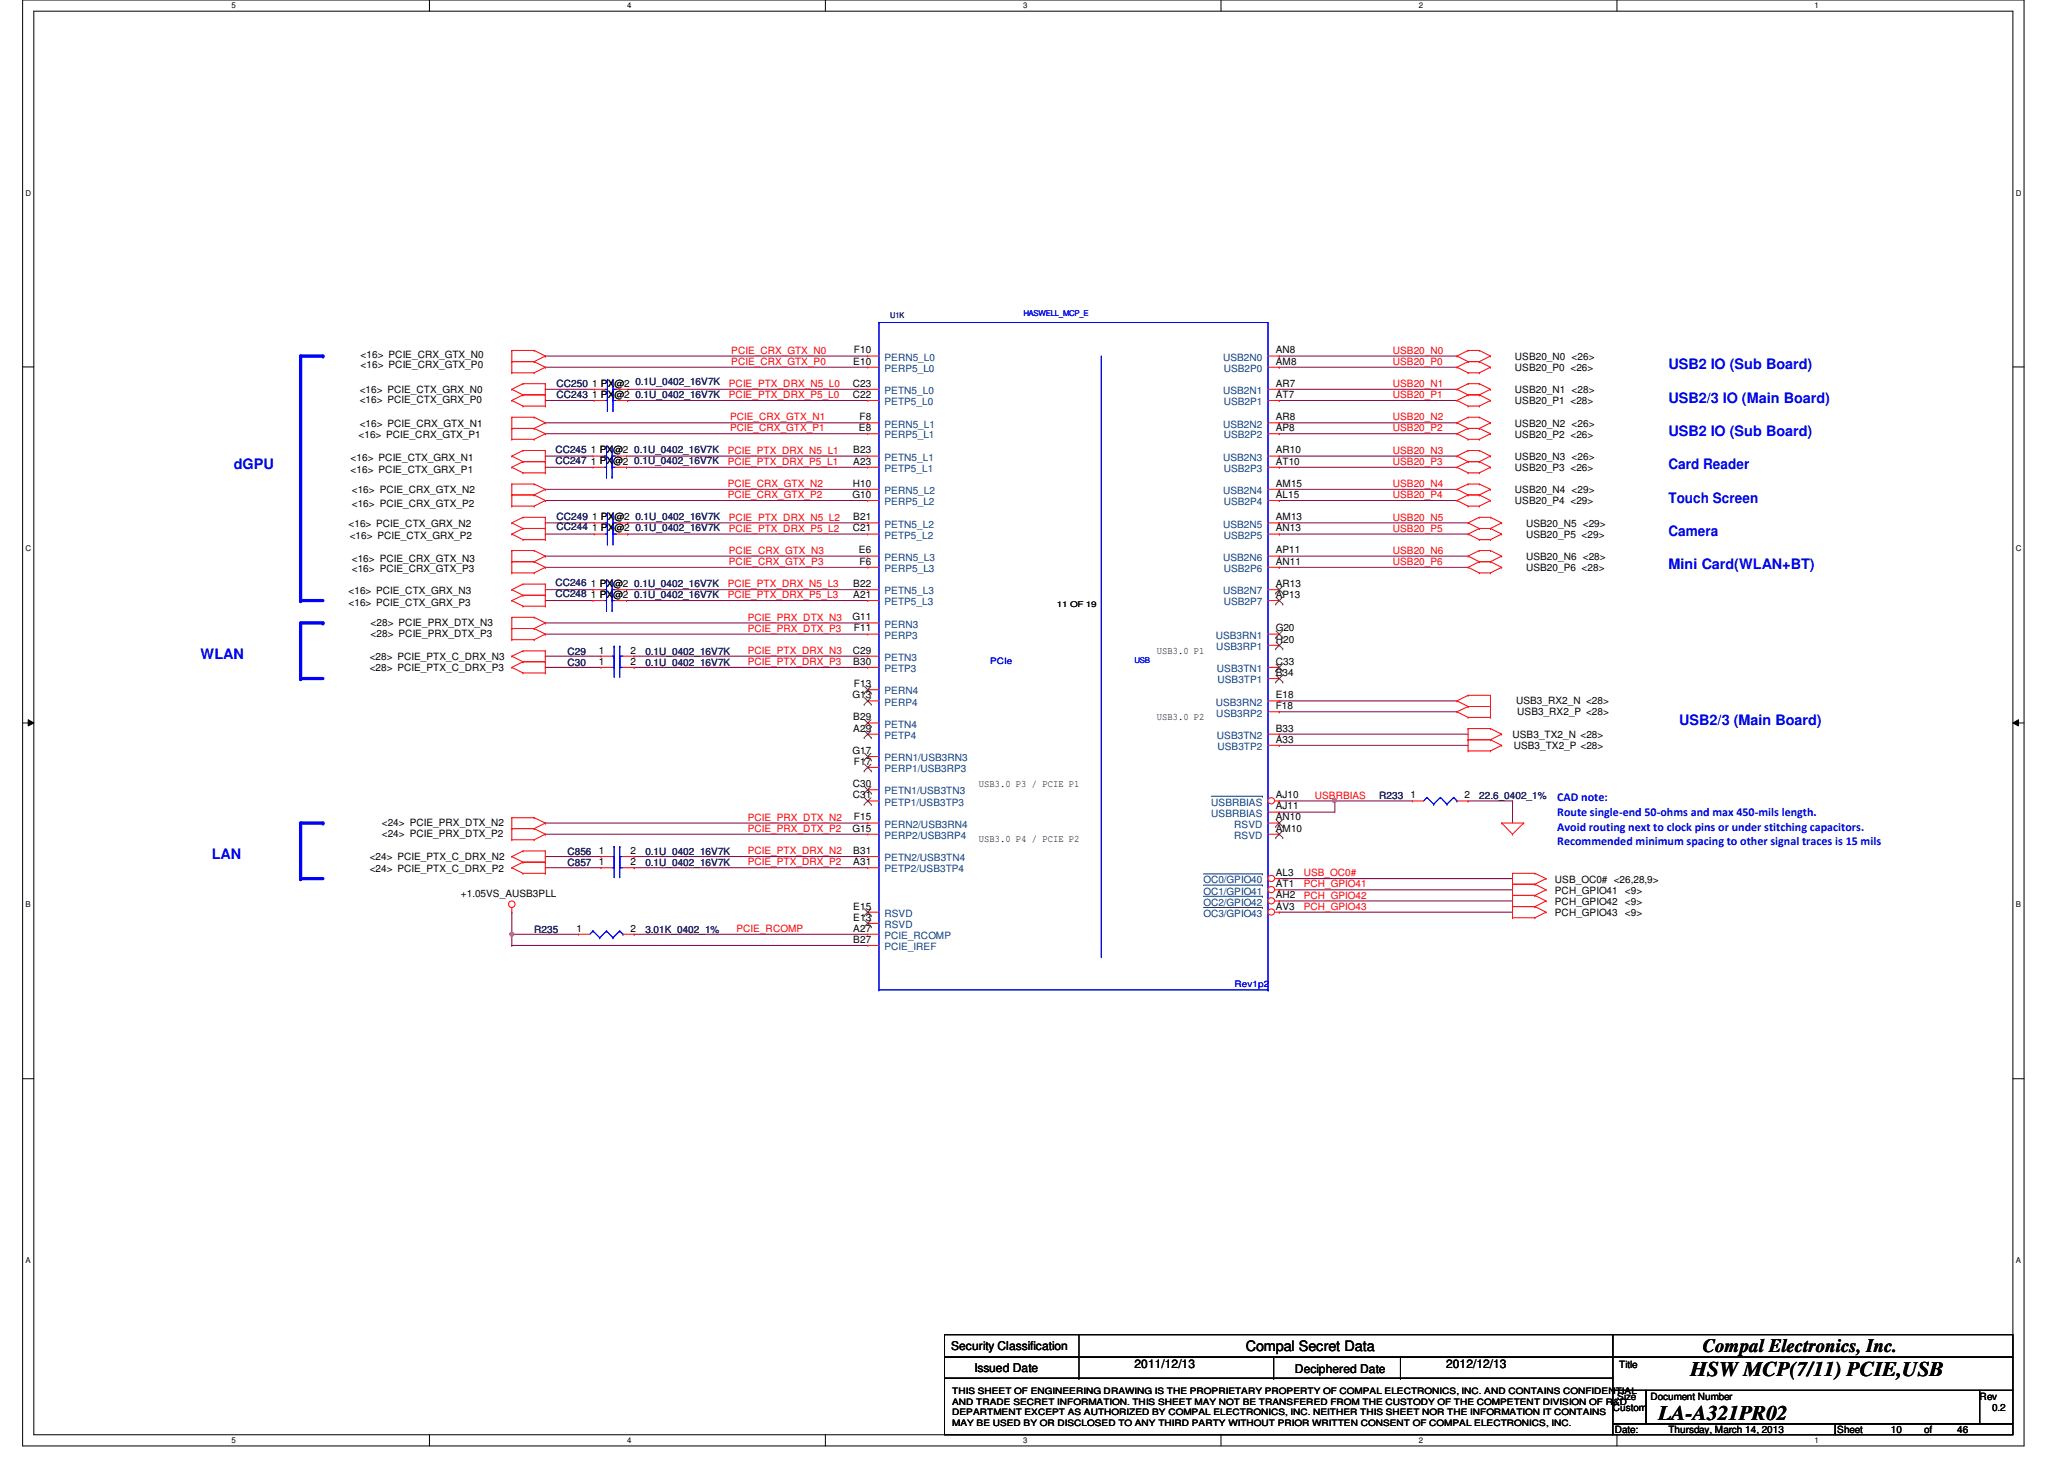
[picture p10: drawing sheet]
<svg xmlns="http://www.w3.org/2000/svg" width="297mm" height="210mm" viewBox="0 0 297 210" stroke-linecap="round" stroke-linejoin="round" font-family="sans-serif">
<path d="M3.3 0h288v208h-288zM4.9 1.6h284.8v204.8h-284.8z" fill="none" stroke="#000" stroke-width=".14"/>
<g fill="#fff">
<path d="M33.3 .2h.6v1.2h-.6z"/>
<path d="M33.3 206.6h.6v1.2h-.6z"/>
</g>
<path d="M61.8 0v1.6M61.8 206.4v1.6" fill="none" stroke="#000" stroke-width=".14"/>
<g fill="#fff">
<path d="M90.3 .2h.5v1.2h-.5z"/>
<path d="M90.3 206.6h.5v1.2h-.5z"/>
</g>
<path d="M118.8 0v1.6M118.8 206.4v1.6" fill="none" stroke="#000" stroke-width=".14"/>
<g fill="#fff">
<path d="M147.2 .2h.6v1.2h-.6z"/>
<path d="M147.2 206.6h.6v1.2h-.6z"/>
</g>
<path d="M175.7 0v1.6M175.7 206.4v1.6" fill="none" stroke="#000" stroke-width=".14"/>
<g fill="#fff">
<path d="M204.2 .2h.6v1.2h-.6z"/>
<path d="M204.2 206.6h.6v1.2h-.6z"/>
</g>
<path d="M232.7 0v1.6M232.7 206.4v1.6" fill="none" stroke="#000" stroke-width=".14"/>
<g fill="#fff">
<path d="M261.2 .2h.5v1.2h-.5z"/>
<path d="M261.2 206.6h.5v1.2h-.5z"/>
<path d="M3.7 27.2h.7v1.2h-.7z"/>
<path d="M290.1 27.2h.8v1.2h-.8z"/>
<path d="M3.7 78.4h.7v1.1h-.7z"/>
<path d="M290.1 78.4h.8v1.1h-.8z"/>
</g>
<path d="M3.3 52.8h1.6M289.7 52.8h1.6" fill="none" stroke="#000" stroke-width=".14"/>
<g fill="#fff">
<path d="M3.7 129.6h.7v1.2h-.7z"/>
<path d="M290.1 129.6h.7v1.2h-.7z"/>
</g>
<path d="M3.3 104h1.6M4.1 103.5l.8 .5-.8 .4zM289.7 104l.8-.5v.9zM289.7 104h1.6" fill="none" stroke="#000" stroke-width=".14"/>
<path d="M4.1 103.5l.8 .5-.8 .4zM289.7 104l.8-.5v.9z" fill="#000"/>
<g fill="#fff">
<path d="M3.7 180.8h.7v1.1h-.7z"/>
<path d="M290.1 180.8h.7v1.1h-.7z"/>
</g>
<path d="M3.3 155.2h1.6M289.7 155.2h1.6" fill="none" stroke="#000" stroke-width=".14"/>
<path d="M43.3 51.2h3.2" fill="none" stroke="#00f" stroke-width=".47"/>
<circle cx="46.5" cy="51.2" r=".23" fill="#00f"/>
<path d="M43.3 51.2v35.2" fill="none" stroke="#00f" stroke-width=".47"/>
<circle cx="43.3" cy="86.4" r=".23" fill="#00f"/>
<path d="M43.3 86.4h3.2" fill="none" stroke="#00f" stroke-width=".47"/>
<circle cx="43.3" cy="86.4" r=".23" fill="#00f"/>
<path d="M43.3 89.6h3.2" fill="none" stroke="#00f" stroke-width=".47"/>
<circle cx="46.5" cy="89.6" r=".23" fill="#00f"/>
<path d="M43.3 89.6v8" fill="none" stroke="#00f" stroke-width=".47"/>
<circle cx="43.3" cy="97.6" r=".23" fill="#00f"/>
<path d="M43.3 97.6h3.2" fill="none" stroke="#00f" stroke-width=".47"/>
<circle cx="43.3" cy="97.6" r=".23" fill="#00f"/>
<path d="M43.3 118.4h3.2" fill="none" stroke="#00f" stroke-width=".47"/>
<circle cx="46.5" cy="118.4" r=".23" fill="#00f"/>
<path d="M43.3 118.4v8" fill="none" stroke="#00f" stroke-width=".47"/>
<circle cx="43.3" cy="126.4" r=".23" fill="#00f"/>
<path d="M43.3 126.4h3.2" fill="none" stroke="#00f" stroke-width=".47"/>
<circle cx="43.3" cy="126.4" r=".23" fill="#00f"/>
<path d="M192.1 115.2h.1M192.1 115.2h11.2M184.1 129.6h.1M184.1 128h.1M184.1 131.2h.1M184.1 129.6h33.6M184.1 128h33.6M184.1 131.2h33.6" fill="none" stroke="#800040" stroke-width=".14"/>
<circle cx="192.1" cy="115.2" r=".3" fill="#f0f"/>
<circle cx="192.1" cy="115.2" r=".3" fill="none" stroke="#f0f" stroke-width=".14"/>
<path d="M184.1 116.8h.1M184.1 115.2h.1M184.1 115.2h8M192.1 115.2h.1M192.1 115.2v1.6h-8M73.7 131.2h.1M73.7 134.4h.1M73.7 131.2v4.8M91.3 134.4h.1M91.3 134.4h33.6" fill="none" stroke="#800040" stroke-width=".14"/>
<circle cx="73.7" cy="134.4" r=".3" fill="#f0f"/>
<circle cx="73.7" cy="134.4" r=".3" fill="none" stroke="#f0f" stroke-width=".14"/>
<g fill="none" stroke="#800040" stroke-width=".14">
<path d="M78.5 57.6h.1M78.5 56h.1M78.5 51.2h.1M78.5 52.8h.1M78.5 57.6h7M78.5 56h7M78.5 51.2h46.4M78.5 52.8h46.4M90.3 56h.1M90.3 57.6h.1M90.3 57.6h34.6M90.3 56h34.6"/>
<path d="M184.1 51.2h.1M184.1 56h.1M184.1 57.6h.1M184.1 52.8h.1M184.1 57.6h25.6M184.1 56h25.6M184.1 51.2h25.6M184.1 52.8h25.6M78.5 60.8h.1M78.5 62.4h.1M78.5 67.2h.1M78.5 65.6h.1"/>
<path d="M78.5 76.8h.1M78.5 75.2h.1M78.5 70.4h.1M78.5 72h.1M78.5 60.8h46.4M78.5 65.6h6.8M78.5 62.4h46.4M78.5 67.2h6.8M78.5 76.8h7M78.5 75.2h7M78.5 70.4h46.4M78.5 72h46.4"/>
<path d="M90.2 65.6h.1M90.2 67.2h.1M90.2 65.6h34.7M90.2 67.2h34.7M90.3 75.2h.1M90.3 76.8h.1M90.3 76.8h34.6M90.3 75.2h34.6M184.1 60.8h.1M184.1 75.2h.1M184.1 67.2h.1M184.1 65.6h.1"/>
<path d="M184.1 62.4h.1M184.1 76.8h.1M184.1 70.4h.1M184.1 72h.1M184.1 60.8h25.6M184.1 65.6h25.6M184.1 62.4h25.6M184.1 67.2h25.6M184.1 76.8h27.2M184.1 75.2h27.2M184.1 70.4h25.6M184.1 72h25.6"/>
<path d="M78.5 96h.1M78.5 94.4h.1M78.5 89.6h.1M78.5 91.2h.1M78.5 80h.1M78.5 86.4h.1M78.5 81.6h.1M78.5 84.8h.1M78.5 96h8M78.5 94.4h8M78.5 89.6h46.4M78.5 91.2h46.4"/>
<path d="M78.5 84.8h6.8M78.5 80h46.4M78.5 86.4h6.8M78.5 81.6h46.4M90.2 84.8h.1M90.2 86.4h.1M90.2 84.8h34.7M90.2 86.4h34.7M91.3 96h.1M91.3 94.4h.1M91.3 96h33.6M91.3 94.4h33.6"/>
<path d="M184.1 80h.1M184.1 81.6h.1M184.1 80h27.2M184.1 81.6h27.2M78.5 118.4h.1M78.5 118.4h46.4M184.1 107.2h.1M184.1 100.8h.1M184.1 102.4h.1M184.1 105.6h.1M184.1 107.2h27.2M184.1 100.8h25.6"/>
<path d="M184.1 102.4h25.6M184.1 105.6h27.2M211.3 115.2h.1M211.3 115.2h6.4M217.7 115.2h.1M217.7 115.2v3.2M73.7 134.4h.1M73.7 136h.1M73.7 134.4h9.6M73.7 136h51.2M78.5 120h.1M78.5 124.8h.1"/>
<path d="M78.5 123.2h.1M78.5 120h46.4M78.5 123.2h8M78.5 124.8h8M91.3 123.2h.1M91.3 124.8h.1M91.3 123.2h33.6M91.3 124.8h33.6M184.1 126.4h.1M184.1 126.4h33.6"/>
</g>
<g fill="none" stroke="#f00" stroke-width=".14">
<path d="M73.7 57.6h.1M73.7 56h.1M73.7 53.6h.1M73.7 52h.1M73.7 50.4h.1M73.7 50.4v3.2M73.7 57.6l1.6 .8M73.7 56l1.6 .8M73.7 52h3.2M73.7 53.6h3.2M73.7 50.4h3.2M75.3 56.8h.1"/>
<path d="M75.3 58.4h.1M75.3 55.2h.1M75.3 56.8l-1.6 .8M75.3 56.8h3.2M75.3 58.4h3.2M75.3 55.2l-1.6 .8M75.3 55.2h3.2M76.9 52h.1M76.9 53.6h.1M76.9 50.4h.1M76.9 52l1.6 .8M76.9 50.4l1.6 .8"/>
<path d="M78.5 56.8h.1M78.5 58.4h.1M78.5 55.2h.1M78.5 52.8h.1M78.5 51.2h.1M78.5 55.2v3.2M78.5 52.8l-1.6 .8M78.5 51.2l-1.6 .8M85.5 56h.1M85.5 56h1.6M88.7 56h1.6M90.3 56h.1"/>
<path d="M124.9 52.8h.1M124.9 52.8h1.6M209.7 52.8h.1M209.7 51.2h.1M209.7 57.6h.1M209.7 56h.1M209.7 52.8l1.6 .8M209.7 51.2l1.6 .8M209.7 57.6l1.6 .8M209.7 56l1.6 .8M211.3 52h.1M211.3 53.6h.1"/>
<path d="M211.3 50.4h.1M211.3 56.8h.1M211.3 58.4h.1M211.3 55.2h.1M211.3 56.8h1.6M211.3 58.4h1.6M211.3 55.2h1.6M211.3 52h1.6M211.3 53.6h1.6M211.3 50.4h1.6M211.3 52l-1.6 .8M211.3 50.4l-1.6 .8"/>
<path d="M211.3 56.8l-1.6 .8M211.3 55.2l-1.6 .8M212.9 52h.1M212.9 53.6h.1M212.9 50.4h.1M212.9 56.8h.1M212.9 58.4h.1M212.9 55.2h.1M212.9 52l1.6 .8M212.9 50.4l1.6 .8M212.9 56.8l1.6 .8M212.9 55.2l1.6 .8"/>
<path d="M214.5 52.8h.1M214.5 51.2h.1M214.5 57.6h.1M214.5 56h.1M214.5 52.8l-1.6 .8M214.5 51.2l-1.6 .8M214.5 57.6l-1.6 .8M214.5 56l-1.6 .8M73.7 76.8h.1M73.7 75.2h.1M73.7 72.8h.1M73.7 71.2h.1"/>
<path d="M73.7 69.6h.1M73.7 79.2h.1M73.7 63.2h.1M73.7 61.6h.1M73.7 65.6h.1M73.7 67.2h.1M73.7 60h.1M73.7 60v3.2M73.7 69.6v3.2M73.7 79.2v3.2M73.7 76.8l1.6 .8M73.7 75.2l1.6 .8"/>
<path d="M73.7 71.2h3.2M73.7 72.8h3.2M73.7 69.6h3.2M73.7 79.2h3.2M73.7 61.6h3.2M73.7 63.2h3.2M73.7 65.6l1.6 .8M73.7 67.2l1.6 .8M73.7 60h3.2M75.3 76h.1M75.3 77.6h.1M75.3 74.4h.1"/>
<path d="M75.3 64.8h.1M75.3 66.4h.1M75.3 68h.1M75.3 76l-1.6 .8M75.3 76h3.2M75.3 77.6h3.2M75.3 74.4l-1.6 .8M75.3 74.4h3.2M75.3 64.8l-1.6 .8M75.3 64.8h3.2M75.3 66.4h3.2M75.3 66.4l-1.6 .8"/>
<path d="M75.3 68h3.2M76.9 71.2h.1M76.9 72.8h.1M76.9 69.6h.1M76.9 79.2h.1M76.9 61.6h.1M76.9 63.2h.1M76.9 60h.1M76.9 71.2l1.6 .8M76.9 69.6l1.6 .8M76.9 79.2l1.6 .8M76.9 61.6l1.6 .8"/>
<path d="M76.9 60l1.6 .8M78.5 76h.1M78.5 77.6h.1M78.5 74.4h.1M78.5 72h.1M78.5 70.4h.1M78.5 62.4h.1M78.5 64.8h.1M78.5 66.4h.1M78.5 68h.1M78.5 60.8h.1M78.5 64.8v3.2"/>
<path d="M78.5 74.4v3.2M78.5 72l-1.6 .8M78.5 70.4l-1.6 .8M78.5 62.4l-1.6 .8M78.5 60.8l-1.6 .8M124.9 76.8h.1M124.9 60.8h.1M124.9 76.8h1.6M124.9 60.8h1.6M209.7 62.4h.1M209.7 60.8h.1M209.7 67.2h.1"/>
<path d="M209.7 65.6h.1M209.7 72h.1M209.7 70.4h.1M209.7 62.4l1.6 .8M209.7 60.8l1.6 .8M209.7 67.2l1.6 .8M209.7 65.6l1.6 .8M209.7 72l1.6 .8M209.7 70.4l1.6 .8M211.3 61.6h.1M211.3 63.2h.1M211.3 60h.1"/>
<path d="M211.3 66.4h.1M211.3 68h.1M211.3 64.8h.1M211.3 76.8h.1M211.3 75.2h.1M211.3 71.2h.1M211.3 72.8h.1M211.3 69.6h.1M211.3 71.2h1.6M211.3 72.8h1.6M211.3 69.6h1.6M211.3 61.6h1.6"/>
<path d="M211.3 63.2h1.6M211.3 64.8h1.6M211.3 66.4h1.6M211.3 68h1.6M211.3 60h1.6M211.3 61.6l-1.6 .8M211.3 60l-1.6 .8M211.3 66.4l-1.6 .8M211.3 64.8l-1.6 .8M211.3 76.8l1.6 .8M211.3 75.2l1.6 .8M211.3 71.2l-1.6 .8"/>
<path d="M211.3 69.6l-1.6 .8M212.9 61.6h.1M212.9 63.2h.1M212.9 60h.1M212.9 66.4h.1M212.9 68h.1M212.9 64.8h.1M212.9 76h.1M212.9 77.6h.1M212.9 74.4h.1M212.9 71.2h.1M212.9 72.8h.1"/>
<path d="M212.9 69.6h.1M212.9 79.2h.1M212.9 76h1.6M212.9 77.6h1.6M212.9 74.4h1.6M212.9 79.2h1.6M212.9 61.6l1.6 .8M212.9 60l1.6 .8M212.9 66.4l1.6 .8M212.9 64.8l1.6 .8M212.9 76l-1.6 .8M212.9 74.4l-1.6 .8"/>
<path d="M212.9 71.2l1.6 .8M212.9 69.6l1.6 .8M212.9 79.2l-1.6 .8M214.5 62.4h.1M214.5 60.8h.1M214.5 67.2h.1M214.5 65.6h.1M214.5 76h.1M214.5 77.6h.1M214.5 74.4h.1M214.5 72h.1M214.5 70.4h.1"/>
<path d="M214.5 79.2h.1M214.5 62.4l-1.6 .8M214.5 60.8l-1.6 .8M214.5 67.2l-1.6 .8M214.5 65.6l-1.6 .8M214.5 76l1.6 .8M214.5 74.4l1.6 .8M214.5 72l-1.6 .8M214.5 70.4l-1.6 .8M214.5 79.2l1.6 .8M216.1 76.8h.1M216.1 75.2h.1"/>
<path d="M216.1 76.8l-1.6 .8M216.1 75.2l-1.6 .8M73.7 92h.1M73.7 90.4h.1M73.7 94.4h.1M73.7 88.8h.1M73.7 96h.1M73.7 86.4h.1M73.7 84.8h.1M73.7 82.4h.1M73.7 80.8h.1M73.7 90.4h3.2"/>
<path d="M73.7 92h3.2M73.7 88.8v3.2M73.7 94.4l1.6 .8M73.7 88.8h3.2M73.7 96l1.6 .8M73.7 86.4l1.6 .8M73.7 84.8l1.6 .8M73.7 80.8h3.2M73.7 82.4h3.2M75.3 93.6h.1M75.3 95.2h.1M75.3 96.8h.1"/>
<path d="M75.3 85.6h.1M75.3 87.2h.1M75.3 84h.1M75.3 93.6l-1.6 .8M75.3 93.6h3.2M75.3 95.2h3.2M75.3 95.2l-1.6 .8M75.3 96.8h3.2M75.3 85.6l-1.6 .8M75.3 85.6h3.2M75.3 87.2h3.2M75.3 84l-1.6 .8"/>
<path d="M75.3 84h3.2M76.9 90.4h.1M76.9 92h.1M76.9 88.8h.1M76.9 80.8h.1M76.9 82.4h.1M76.9 90.4l1.6 .8M76.9 88.8l1.6 .8M76.9 80.8l1.6 .8M78.5 91.2h.1M78.5 93.6h.1M78.5 95.2h.1"/>
<path d="M78.5 89.6h.1M78.5 96.8h.1M78.5 85.6h.1M78.5 87.2h.1M78.5 84h.1M78.5 81.6h.1M78.5 80h.1M78.5 91.2l-1.6 .8M78.5 84v3.2M78.5 93.6v3.2M78.5 89.6l-1.6 .8M78.5 81.6l-1.6 .8"/>
<path d="M78.5 80l-1.6 .8M85.3 84.8h.1M85.3 84.8h1.6M88.6 84.8h1.6M90.2 84.8h.1M124.9 84.8h.1M124.9 86.4h.1M124.9 91.2h.1M124.9 94.4h.1M124.9 84.8h1.6M124.9 86.4h1.6M124.9 91.2h1.6"/>
<path d="M124.9 94.4h1.6M211.3 81.6h.1M211.3 80h.1M211.3 81.6l1.6 .8M211.3 80l1.6 .8M212.9 80.8h.1M212.9 82.4h.1M212.9 80.8h1.6M212.9 82.4h1.6M212.9 80.8l-1.6 .8M214.5 80.8h.1M214.5 82.4h.1"/>
<path d="M214.5 80.8l1.6 .8M216.1 81.6h.1M216.1 80h.1M216.1 81.6l-1.6 .8M216.1 80l-1.6 .8M73.7 119.2h.1M73.7 117.6h.1M73.7 117.6v3.2M73.7 117.6h3.2M73.7 119.2h3.2M76.9 117.6h.1M76.9 119.2h.1"/>
<path d="M76.9 117.6l1.6 .8M76.9 119.2l1.6 .8M78.5 118.4h.1M78.5 118.4l-1.6 .8M124.9 113.6h.1M124.9 113.6h1.6M209.7 100.8h.1M209.7 102.4h.1M209.7 100.8l1.6 .8M209.7 102.4l1.6 .8M211.3 100h.1M211.3 101.6h.1"/>
<path d="M211.3 106.4h.1M211.3 104.8h.1M211.3 108h.1M211.3 103.2h.1M211.3 100h3.2M211.3 100l-1.6 .8M211.3 101.6h3.2M211.3 104.8h3.2M211.3 106.4h3.2M211.3 104.8v3.2M211.3 108h3.2M211.3 101.6l-1.6 .8"/>
<path d="M211.3 103.2h3.2M214.5 101.6h.1M214.5 100h.1M214.5 104.8h.1M214.5 106.4h.1M214.5 108h.1M214.5 103.2h.1M214.5 100v3.2M214.5 104.8l1.6 .8M214.5 106.4l1.6 .8M216.1 105.6h.1M216.1 107.2h.1"/>
<path d="M216.1 118.4h.1M216.1 105.6l-1.6 .8M216.1 107.2l-1.6 .8M216.1 118.4h3.2M216.1 118.4l1.6 1.6M219.3 118.4h.1M219.3 118.4l-1.6 1.6M73.7 124.8h.1M73.7 120.8h.1M73.7 123.2h.1M73.7 131.2h.1M73.7 130.6v.6"/>
<path d="M73.7 124.8l1.6 .8M73.7 120.8h3.2M73.7 123.2l1.6 .8M75.3 124h.1M75.3 125.6h.1M75.3 122.4h.1M75.3 125.6h3.2M75.3 124l-1.6 .8M75.3 124h3.2M75.3 122.4l-1.6 .8M75.3 122.4h3.2M76.9 120.8h.1"/>
<path d="M78.5 124h.1M78.5 125.6h.1M78.5 120h.1M78.5 122.4h.1M78.5 122.4v3.2M78.5 120l-1.6 .8M86.5 124.8h.1M86.5 124.8h1.6M89.7 124.8h1.6M91.3 124.8h.1M217.7 125.6h.1M217.7 127.2h.1"/>
<path d="M217.7 130.4h.1M217.7 132h.1M217.7 128.8h.1M217.7 120h.1M217.7 125.6h3.2M217.7 125.6v6.4M217.7 127.2h3.2M217.7 130.4h3.2M217.7 132h3.2M217.7 128.8h3.2M220.9 125.6h.1M220.9 127.2h.1"/>
<path d="M220.9 130.4h.1M220.9 132h.1M220.9 128.8h.1M220.9 125.6l1.6 .8M220.9 130.4l1.6 .8M220.9 127.2l1.6 .8M220.9 128.8l1.6 .8M222.5 126.4h.1M222.5 131.2h.1M222.5 128h.1M222.5 129.6h.1M222.5 126.4l-1.6 .8"/>
<path d="M222.5 131.2l-1.6 .8M222.5 128l-1.6 .8M222.5 129.6l-1.6 .8"/>
<circle cx="73.6" cy="130.1" r=".47"/>
</g>
<g fill="none" stroke="#000" stroke-width=".14">
<path d="M135.9 192h96.2v3.2h-96.2zM135.9 195.2h96.2v3.1h-96.2zM135.9 198.3h96.2v8.1h-96.2zM155.3 195.2h.1M155.3 198.3h.1M155.3 192v6.3M183.3 198.3h.1M183.3 195.2v3.1M201.5 198.3h.1M201.5 195.2v3.1M232.1 192h57.6v3.2h-57.6zM232.1 195.2h57.6v4.8h-57.6z"/>
<path d="M232.1 200h4.8v4.9h-4.8zM232.1 204.9h32v1.5h-32zM236.9 200h48v4.9h-48zM264.1 204.9h25.6v1.5h-25.6zM284.9 200h4.8v4.9h-4.8z"/>
</g>
<g fill="none" stroke="#00f" stroke-width=".14">
<path d="M87.1 56h.3M87.4 56h.1M87.4 57.4h.1M87.4 54.6v2.8M88.2 57.4h.1M88.2 56h.1M88.2 56h.5M88.2 54.6v2.8M126.5 46.4h.1M126.5 46.4v96M126.5 46.4h56v96M158.5 51.2v86.4"/>
<path d="M86.9 84.8h.4M87.3 84.8h.1M87.3 86.3h.1M87.3 83.4v2.9M88.1 86.3h.1M88.1 84.8h.1M88.1 84.8h.5M88.1 83.4v2.9M88.1 124.8h.3M88.4 124.8h.1M88.4 123.4h.1M88.4 123.4v2.9"/>
<path d="M89.2 123.4h.1M89.2 124.8h.1M89.2 124.8h.5M89.2 123.4v2.9M158.5 137.6h.1M126.5 142.4h.1M126.5 142.4h56M182.5 142.4h.1"/>
</g>
<path d="M124.4 114.1h.1M124.4 113.2l1 .9M125.3 113.2l-.9 .9M125.4 114.1h.1" fill="none" stroke="#804000" stroke-width=".14"/>
<circle cx="183" cy="131.2" r=".46" fill="#fff"/>
<g fill="none" stroke="#f00" stroke-width=".14">
<path d="M183.5 131.2h.6M184.1 131.2h.1"/>
<circle cx="183" cy="131.2" r=".46"/>
</g>
<path d="M173.2 130.6h8.5M181.7 130.6h.1" fill="none" stroke="#004080" stroke-width=".14"/>
<circle cx="183" cy="129.6" r=".46" fill="#fff"/>
<g fill="none" stroke="#f00" stroke-width=".14">
<path d="M183.5 129.6h.6M184.1 129.6h.1"/>
<circle cx="183" cy="129.6" r=".46"/>
</g>
<path d="M173.2 128.9h8.5M181.7 128.9h.1" fill="none" stroke="#004080" stroke-width=".14"/>
<circle cx="183" cy="128" r=".46" fill="#fff"/>
<g fill="none" stroke="#f00" stroke-width=".14">
<path d="M183.5 128h.6M184.1 128h.1"/>
<circle cx="183" cy="128" r=".46"/>
</g>
<path d="M173.2 127.3h8.5M181.7 127.3h.1" fill="none" stroke="#004080" stroke-width=".14"/>
<circle cx="183" cy="126.4" r=".46" fill="#fff"/>
<g fill="none" stroke="#f00" stroke-width=".14">
<path d="M124.9 51.2h.1M124.9 51.2h1.6M182.5 51.2h1.6M182.5 56h1.6M184.1 51.2h.1M184.1 56h.1M124.9 70.4h.1M124.9 72h.1M124.9 75.2h.1M124.9 67.2h.1M124.9 65.6h.1M124.9 62.4h.1"/>
<path d="M124.9 70.4h1.6M124.9 72h1.6M124.9 75.2h1.6M124.9 62.4h1.6M124.9 65.6h1.6M124.9 67.2h1.6M182.5 70.4h1.6M182.5 72h1.6M182.5 75.2h1.6M182.5 60.8h1.6M182.5 62.4h1.6M182.5 65.6h1.6"/>
<path d="M182.5 67.2h1.6M182.5 76.8h1.6M184.1 60.8h.1M184.1 62.4h.1M184.1 65.6h.1M184.1 67.2h.1M184.1 70.4h.1M184.1 72h.1M184.1 75.2h.1M184.1 76.8h.1M124.9 81.6h.1M124.9 80h.1"/>
<path d="M124.9 96h.1M124.9 99.2h.1M124.9 81.6h1.6M124.9 80h1.6M124.9 96h1.6M124.9 99.2h1.6M182.5 81.6h1.6M182.5 80h1.6M182.5 96h1.6M182.5 86.4h1.6M182.5 84.8h1.6M182.5 97.6h1.6"/>
<path d="M182.5 92.8h1.6M182.5 91.2h1.6M184.1 81.6h.1M184.1 80h.1M184.1 86.4h.1M184.1 84.8h.1M184.1 96h.1M184.1 97.6h.1M184.1 92.8h.1M184.1 91.2h.1M124.9 100.8h.1M124.9 105.6h.1"/>
<path d="M124.9 104h.1M124.9 110.4h.1M124.9 115.2h.1M124.9 118.4h.1M124.9 100.8h1.6M124.9 105.6h1.6M124.9 104h1.6M124.9 110.4h1.6M124.9 115.2h1.6M124.9 118.4h1.6M182.5 100.8h1.6M182.5 105.6h1.6"/>
<path d="M182.5 107.2h1.6M182.5 102.4h1.6M182.5 116.8h1.6M184.1 105.6h.1M184.1 107.2h.1M184.1 102.4h.1M184.1 100.8h.1M184.1 116.8h.1M124.9 134.4h.1M124.9 136h.1M124.9 123.2h.1M124.9 120h.1"/>
<path d="M124.9 134.4h1.6M124.9 136h1.6M124.9 123.2h1.6M124.9 120h1.6M183.5 126.4h.6M184.1 126.4h.1"/>
<circle cx="183" cy="126.4" r=".46"/>
</g>
<path d="M173.2 125.7h8.5M181.7 125.7h.1" fill="none" stroke="#004080" stroke-width=".14"/>
<g fill="none" stroke="#804000" stroke-width=".14">
<path d="M124.4 99.7h.1M124.4 98.8l1 .9M125.3 98.8l-.9 .9M125.4 99.7h.1M183.6 86.9h.1M183.6 85.3h.1M183.6 96.5h.1M183.6 98.1h.1M183.6 93.3h.1M183.6 91.7h.1M183.6 85.9l1 1M183.6 84.4l1 .9"/>
<path d="M183.6 95.5l1 1M183.6 97.2l1 .9M183.6 92.4l1 .9M183.6 90.8l1 .9M184.6 85.9l-1 1M184.6 84.4l-1 .9M184.6 95.5l-1 1M184.6 97.2l-1 .9M184.6 92.4l-1 .9M184.6 90.8l-1 .9M184.6 86.9h.1M184.6 85.3h.1"/>
<path d="M184.6 96.5h.1M184.6 98.1h.1M184.6 93.3h.1M184.6 91.7h.1M124.4 101.3h.1M124.4 106.1h.1M124.4 104.5h.1M124.4 110.9h.1M124.4 115.7h.1M124.4 100.4l1 .9M124.4 105.2l1 .9M124.4 103.5l1 1"/>
<path d="M124.4 109.9l1 1M124.4 114.8l1 .9M125.3 100.4l-.9 .9M125.3 105.2l-.9 .9M125.3 103.5l-.9 1M125.3 109.9l-.9 1M125.3 114.8l-.9 .9M125.4 101.3h.1M125.4 106.1h.1M125.4 104.5h.1M125.4 110.9h.1M125.4 115.7h.1"/>
</g>
<circle cx="183" cy="115.2" r=".46" fill="#fff"/>
<g fill="none" stroke="#f00" stroke-width=".14">
<path d="M85.5 57.6h.1M85.5 57.6h1.6M88.7 57.6h1.6M90.3 57.6h.1M124.9 57.6h.1M124.9 56h.1M124.9 57.6h1.6M124.9 56h1.6M182.5 57.6h1.6M182.5 52.8h1.6M184.1 52.8h.1M184.1 57.6h.1"/>
<path d="M85.3 65.6h.1M85.3 67.2h.1M85.3 65.6h1.6M85.3 67.2h1.6M85.5 75.2h.1M85.5 76.8h.1M85.5 75.2h1.6M85.5 76.8h1.6M88.6 65.6h1.6M88.6 67.2h1.6M88.7 75.2h1.6M88.7 76.8h1.6"/>
<path d="M90.2 65.6h.1M90.2 67.2h.1M90.3 75.2h.1M90.3 76.8h.1M85.3 86.4h.1M85.3 86.4h1.6M86.5 94.4h.1M86.5 96h.1M86.5 94.4h1.6M86.5 96h1.6M88.6 86.4h1.6M89.7 94.4h1.6"/>
<path d="M89.7 96h1.6M90.2 86.4h.1M91.3 94.4h.1M91.3 96h.1M124.9 89.6h.1M124.9 89.6h1.6M124.9 108.8h.1M124.9 108.8h1.6M182.5 118.4h1.6M183.5 115.2h.6M184.1 115.2h.1M184.1 118.4h.1"/>
<path d="M203.3 115.2h.1M203.3 115.2h1.6M209.7 115.2h1.6M211.3 115.2h.1M83.3 134.4h.1M83.3 134.4h1.6M86.5 123.2h.1M86.5 123.2h1.6M89.7 123.2h1.6M89.7 134.4h1.6M91.3 123.2h.1M91.3 134.4h.1"/>
<path d="M124.9 124.8h.1M124.9 131.2h.1M124.9 132.8h.1M124.9 124.8h1.6M124.9 131.2h1.6M124.9 132.8h1.6M182.5 120h1.6M184.1 120h.1"/>
<circle cx="183" cy="115.2" r=".46"/>
</g>
<path d="M174.3 114.6h7.4M181.7 114.6h.1" fill="none" stroke="#004080" stroke-width=".14"/>
<g fill="none" stroke="#804000" stroke-width=".14">
<path d="M124.4 109.3h.1M124.4 108.4l1 .9M125.3 108.4l-.9 .9M125.4 109.3h.1M183.6 118.9h.1M183.6 117.9l1 1M183.6 119.5l1 1M184.6 117.9l-1 1M184.6 119.5l-1 1M184.6 118.9h.1M124.4 131.7h.1M124.4 133.3h.1"/>
<path d="M124.4 130.8l1 .9M124.4 132.4l1 .9M125.3 130.8l-.9 .9M125.3 132.4l-.9 .9M125.4 131.7h.1M125.4 133.3h.1M183.6 120.5h.1M184.6 120.5h.1"/>
</g>
<g fill="none" stroke="#00f" stroke-width=".14">
<path d="M87.1 57.6h.3M87.4 57.6h.1M87.4 59.1h.1M87.4 56.2v2.9M88.2 59.1h.1M88.2 57.6h.1M88.2 57.6h.5M88.2 56.2v2.9M86.9 65.6h.4M86.9 67.2h.4M87.1 75.2h.3M87.1 76.8h.3"/>
<path d="M87.3 65.6h.1M87.3 67.1h.1M87.3 67.2h.1M87.3 68.7h.1M87.3 64.2v4.5M87.4 75.2h.1M87.4 76.7h.1M87.4 76.8h.1M87.4 78.3h.1M87.4 73.8v4.5M88.1 67.1h.1M88.1 65.6h.1"/>
<path d="M88.1 68.7h.1M88.1 67.2h.1M88.1 64.2v4.5M88.1 65.6h.5M88.1 67.2h.5M88.2 76.7h.1M88.2 75.2h.1M88.2 78.3h.1M88.2 76.8h.1M88.2 73.8v4.5M88.2 75.2h.5M88.2 76.8h.5"/>
<path d="M86.9 86.4h.4M87.3 86.4h.1M87.3 87.8h.1M87.3 85v2.8M88.1 87.8h.1M88.1 86.4h.1M88.1 86.4h.5M88.1 85v2.8M88.1 94.4h.3M88.1 96h.3M88.4 94.4h.1M88.4 93h.1"/>
<path d="M88.4 96h.1M88.4 94.6h.1M88.4 93v4.5M89.2 93h.1M89.2 94.4h.1M89.2 94.6h.1M89.2 96h.1M89.2 94.4h.5M89.2 93v4.5M89.2 96h.5M205.4 114.7h.1M205.4 114.7l-.5 .5"/>
<path d="M205.4 114.7l.9 1M206.3 115.7h.1M207.3 114.7h.1M207.3 114.7l-1 1M207.3 114.7l.9 1M208.2 115.7h.1M209.2 114.7h.1M209.2 114.7l-1 1M209.2 114.7l.5 .5M209.7 115.2h.1M85.3 133.9h.1M85.3 133.9l-.4 .5"/>
<path d="M85.3 133.9l1 1M86.3 134.9h.1M87.3 133.9h.1M87.3 133.9l-1 1M87.3 133.9l.9 1M88.1 123.2h.3M88.2 134.9h.1M88.4 123.2h.1M88.4 121.8h.1M88.4 121.8v2.9M89.2 121.8h.1M89.2 123.2h.1"/>
<path d="M89.2 133.9h.1M89.2 121.8v2.9M89.2 123.2h.5M89.2 133.9l-1 1M89.2 133.9l.5 .5M89.7 134.4h.1"/>
</g>
<circle cx="192.1" cy="115.2" r=".3" fill="#f0f"/>
<circle cx="192.1" cy="115.2" r=".3" fill="none" stroke="#f0f" stroke-width=".14"/>
<circle cx="73.7" cy="134.4" r=".3" fill="#f0f"/>
<circle cx="73.7" cy="134.4" r=".3" fill="none" stroke="#f0f" stroke-width=".14"/>
<g font-size="3">
<text x="243.3" y="198">HSW MCP(7/11) PCIE,USB</text>
<text x="238.7" y="204.3">LA-A321PR02</text>
</g>
<text font-size="2.7" x="245.1" y="194.5">Compal Electronics, Inc.</text>
<g font-size="2.1" fill="#00f">
<text x="240.1" y="53.1">USB2 IO (Sub Board)</text>
<text x="240.1" y="57.9">USB2/3 IO (Main Board)</text>
<text x="240.1" y="62.7">USB2 IO (Sub Board)</text>
<text x="33.7" y="67.5">dGPU</text>
<text x="240.1" y="67.5">Card Reader</text>
<text x="240.1" y="77.1">Camera</text>
<text x="240.1" y="72.3">Touch Screen</text>
<text x="240.1" y="81.9">Mini Card(WLAN+BT)</text>
<text x="28.9" y="94.7">WLAN</text>
<text x="241.7" y="104.3">USB2/3 (Main Board)</text>
<text x="30.5" y="123.5">LAN</text>
</g>
<text font-size="2.1" x="179.3" y="194.4">Compal Secret Data</text>
<g font-size="1.7" fill="#00f">
<text x="224.1" y="115.3">CAD note:</text>
<text x="224.1" y="117.4">Route single-end 50-ohms and max 450-mils length.</text>
<text x="224.1" y="119.5">Avoid routing next to clock pins or under stitching capacitors.</text>
<text x="224.1" y="121.6">Recommended minimum spacing to other signal traces is 15 mils</text>
</g>
<g font-size="1.7">
<text x="136.9" y="194.3">Security Classification</text>
<text x="140.2" y="197.3">Issued Date</text>
<text x="163.3" y="196.8">2011/12/13</text>
<text x="186.3" y="197.5">Deciphered Date</text>
<text x="208.1" y="196.8">2012/12/13</text>
</g>
<g font-size="1.4">
<text x="51.9" y="52.9">&lt;16&gt; PCIE_CRX_GTX_P0</text>
<text x="51.9" y="51.4">&lt;16&gt; PCIE_CRX_GTX_N0</text>
<text x="122.8" y="52.5">E10</text>
<text x="122.9" y="50.8">F10</text>
<text x="183.6" y="50.8">AN8</text>
<text x="183.6" y="52.5">AM8</text>
<text x="218" y="53.4">USB20_P0 &lt;26&gt;</text>
<text x="218" y="51.8">USB20_N0 &lt;26&gt;</text>
<text x="51.8" y="58">&lt;16&gt; PCIE_CTX_GRX_P0</text>
<text x="51.8" y="56.6">&lt;16&gt; PCIE_CTX_GRX_N0</text>
<text x="85.2" y="55.6">1 PX@2</text>
<text x="85.2" y="57.2">1 PX@2</text>
<text x="122.7" y="57.2">C22</text>
<text x="122.7" y="55.6">C23</text>
<text x="183.6" y="55.6">AR7</text>
<text x="183.6" y="57.2">AT7</text>
<text x="218" y="58.2">USB20_P1 &lt;28&gt;</text>
<text x="218" y="56.6">USB20_N1 &lt;28&gt;</text>
<text x="51.6" y="63">&lt;16&gt; PCIE_CRX_GTX_P1</text>
<text x="51.8" y="61.4">&lt;16&gt; PCIE_CRX_GTX_N1</text>
<text x="85" y="65.2">1 PX@2</text>
<text x="122.8" y="65.2">B23</text>
<text x="123.6" y="62">E8</text>
<text x="123.7" y="60.5">F8</text>
<text x="183.6" y="60.5">AR8</text>
<text x="183.6" y="62">AP8</text>
<text x="183.6" y="65.2">AR10</text>
<text x="218" y="63">USB20_P2 &lt;26&gt;</text>
<text x="218" y="61.4">USB20_N2 &lt;26&gt;</text>
<text x="50.5" y="66.3">&lt;16&gt; PCIE_CTX_GRX_N1</text>
<text x="50.5" y="68.1">&lt;16&gt; PCIE_CTX_GRX_P1</text>
<text x="50.6" y="71">&lt;16&gt; PCIE_CRX_GTX_N2</text>
<text x="85" y="66.8">1 PX@2</text>
<text x="122.7" y="71.6">G10</text>
<text x="122.7" y="70">H10</text>
<text x="122.8" y="66.8">A23</text>
<text x="183.6" y="66.8">AT10</text>
<text x="183.6" y="70">AM15</text>
<text x="183.6" y="71.6">AL15</text>
<text x="218" y="67.8">USB20_P3 &lt;26&gt;</text>
<text x="218" y="66.2">USB20_N3 &lt;26&gt;</text>
<text x="218" y="71">USB20_N4 &lt;29&gt;</text>
<text x="50.2" y="75.8">&lt;16&gt; PCIE_CTX_GRX_N2</text>
<text x="50.3" y="77.5">&lt;16&gt; PCIE_CTX_GRX_P2</text>
<text x="50.6" y="72.9">&lt;16&gt; PCIE_CRX_GTX_P2</text>
<text x="85.2" y="74.8">1 PX@2</text>
<text x="85.2" y="76.5">1 PX@2</text>
<text x="122.7" y="76.5">C21</text>
<text x="122.8" y="74.8">B21</text>
<text x="183.6" y="74.8">AM13</text>
<text x="183.6" y="76.5">AN13</text>
<text x="218" y="72.6">USB20_P4 &lt;29&gt;</text>
<text x="219.6" y="77.4">USB20_P5 &lt;29&gt;</text>
<text x="219.6" y="75.8">USB20_N5 &lt;29&gt;</text>
<text x="50.6" y="82.3">&lt;16&gt; PCIE_CRX_GTX_P3</text>
<text x="50.6" y="80.9">&lt;16&gt; PCIE_CRX_GTX_N3</text>
<text x="123.6" y="79.6">E6</text>
<text x="123.7" y="81.2">F6</text>
<text x="183.6" y="81.2">AN11</text>
<text x="183.6" y="79.6">AP11</text>
<text x="219.6" y="82.2">USB20_P6 &lt;28&gt;</text>
<text x="219.6" y="80.6">USB20_N6 &lt;28&gt;</text>
<text x="50.2" y="87.1">&lt;16&gt; PCIE_CTX_GRX_P3</text>
<text x="50.2" y="85.4">&lt;16&gt; PCIE_CTX_GRX_N3</text>
<text x="85" y="84.5">1 PX@2</text>
<text x="85" y="86">1 PX@2</text>
<text x="122.7" y="89.2">G11</text>
<text x="122.8" y="84.5">B22</text>
<text x="122.8" y="86">A21</text>
<text x="183.6" y="86">AP13</text>
<text x="183.6" y="84.5">AR13</text>
<text x="53.2" y="95">&lt;28&gt; PCIE_PTX_C_DRX_N3</text>
<text x="53.3" y="91.6">&lt;28&gt; PCIE_PRX_DTX_P3</text>
<text x="53.3" y="90">&lt;28&gt; PCIE_PRX_DTX_N3</text>
<text x="86.2" y="94">1</text>
<text x="86.2" y="95.6">1</text>
<text x="90.8" y="94">2</text>
<text x="90.8" y="95.6">2</text>
<text x="122.7" y="94">C29</text>
<text x="122.8" y="95.6">B30</text>
<text x="122.9" y="90.8">F11</text>
<text x="166.5" y="94">USB3.0 P1</text>
<text x="183.6" y="95.6">C33</text>
<text x="183.6" y="92.5">H20</text>
<text x="183.6" y="90.8">G20</text>
<text x="53.2" y="96.6">&lt;28&gt; PCIE_PTX_C_DRX_P3</text>
<text x="122.7" y="100.5">G13</text>
<text x="122.9" y="98.8">F13</text>
<text x="183.6" y="100.5">E18</text>
<text x="183.6" y="97.2">B34</text>
<text x="218.2" y="101.2">USB3_RX2_N &lt;28&gt;</text>
<text x="122.8" y="105.2">A29</text>
<text x="122.8" y="103.6">B29</text>
<text x="166.5" y="103.6">USB3.0 P2</text>
<text x="183.6" y="105.2">B33</text>
<text x="183.6" y="106.8">A33</text>
<text x="183.6" y="102">F18</text>
<text x="217.7" y="106.2">USB3_TX2_N &lt;28&gt;</text>
<text x="217.8" y="107.8">USB3_TX2_P &lt;28&gt;</text>
<text x="218.4" y="102.8">USB3_RX2_P &lt;28&gt;</text>
<text x="122.7" y="108.5">G17</text>
<text x="122.7" y="113.2">C30</text>
<text x="122.9" y="110">F17</text>
<text x="140.9" y="113.2">USB3.0 P3 / PCIE P1</text>
<text x="54.9" y="118.8">&lt;24&gt; PCIE_PRX_DTX_N2</text>
<text x="122.7" y="119.6">G15</text>
<text x="122.7" y="114.9">C31</text>
<text x="122.9" y="118">F15</text>
<text x="183.6" y="116.5">AJ11</text>
<text x="183.6" y="114.9">AJ10</text>
<text x="183.6" y="118">AN10</text>
<text x="183.6" y="119.6">AM10</text>
<text x="203" y="114.9">1</text>
<text x="210.8" y="114.9">2</text>
<text x="53.2" y="125.4">&lt;24&gt; PCIE_PTX_C_DRX_P2</text>
<text x="53.2" y="123.8">&lt;24&gt; PCIE_PTX_C_DRX_N2</text>
<text x="54.9" y="120.4">&lt;24&gt; PCIE_PRX_DTX_P2</text>
<text x="86.2" y="124.5">1</text>
<text x="86.2" y="122.9">1</text>
<text x="90.8" y="124.5">2</text>
<text x="90.8" y="122.9">2</text>
<text x="122.8" y="122.9">B31</text>
<text x="122.8" y="124.5">A31</text>
<text x="140.9" y="121.2">USB3.0 P4 / PCIE P2</text>
<text x="66.3" y="129.1">+1.05VS_AUSB3PLL</text>
<text x="122.8" y="130.9">E15</text>
<text x="183.6" y="130.9">AV3</text>
<text x="183.6" y="129.2">AH2</text>
<text x="183.6" y="127.6">AT1</text>
<text x="183.6" y="126">AL3</text>
<text x="223.8" y="127">USB_OC0# &lt;26,28,9&gt;</text>
<text x="223.8" y="131.8">PCH_GPIO43</text>
<text x="223.8" y="128.6">PCH_GPIO41</text>
<text x="223.8" y="130.2">PCH_GPIO42</text>
<text x="233.8" y="131.8">&lt;9&gt;</text>
<text x="233.8" y="128.6">&lt;9&gt;</text>
<text x="233.8" y="130.2">&lt;9&gt;</text>
<text x="83" y="134">1</text>
<text x="90.8" y="134">2</text>
<text x="122.8" y="134">A27</text>
<text x="122.8" y="135.6">B27</text>
<text x="122.8" y="132.5">E13</text>
<text x="233" y="196.8">Title</text>
<text x="232.1" y="203">Custom</text>
<text x="232.7" y="201.4">Size</text>
<text x="237.5" y="201.4">Document Number</text>
<text x="284.9" y="201.4">Rev</text>
<text x="286.7" y="203">0.2</text>
<text x="232.4" y="206.2">Date:</text>
<text x="240.1" y="206.2">Thursday, March 14, 2013</text>
<text x="264.4" y="206.2">Sheet</text>
<text x="272.1" y="206.2">10</text>
<text x="276.9" y="206.2">of</text>
<text x="281.7" y="206.2">46</text>
</g>
<g font-size="1.4" fill="#f00">
<text x="105.2" y="50.9">PCIE_CRX_GTX_N0</text>
<text x="105.2" y="52.5">PCIE_CRX_GTX_P0</text>
<text x="200.4" y="50.9">USB20_N0</text>
<text x="200.4" y="52.5">USB20_P0</text>
<text x="104.9" y="55.7">PCIE_PTX_DRX_N5_L0</text>
<text x="104.9" y="57.3">PCIE_PTX_DRX_P5_L0</text>
<text x="200.4" y="55.7">USB20_N1</text>
<text x="200.4" y="57.3">USB20_P1</text>
<text x="104.7" y="65.3">PCIE_PTX_DRX_N5_L1</text>
<text x="105.1" y="60.5">PCIE_CRX_GTX_N1</text>
<text x="105.1" y="62.1">PCIE_CRX_GTX_P1</text>
<text x="200.4" y="60.5">USB20_N2</text>
<text x="200.4" y="65.3">USB20_N3</text>
<text x="200.4" y="62.1">USB20_P2</text>
<text x="104.7" y="66.9">PCIE_PTX_DRX_P5_L1</text>
<text x="104.7" y="70.1">PCIE_CRX_GTX_N2</text>
<text x="104.7" y="71.7">PCIE_CRX_GTX_P2</text>
<text x="200.4" y="66.9">USB20_P3</text>
<text x="200.4" y="70.1">USB20_N4</text>
<text x="200.4" y="71.7">USB20_P4</text>
<text x="104.9" y="74.9">PCIE_PTX_DRX_N5_L2</text>
<text x="104.9" y="76.5">PCIE_PTX_DRX_P5_L2</text>
<text x="200.4" y="74.9">USB20_N5</text>
<text x="200.4" y="76.5">USB20_P5</text>
<text x="104.9" y="79.7">PCIE_CRX_GTX_N3</text>
<text x="104.9" y="81.3">PCIE_CRX_GTX_P3</text>
<text x="200.4" y="79.7">USB20_N6</text>
<text x="200.4" y="81.3">USB20_P6</text>
<text x="104.7" y="84.5">PCIE_PTX_DRX_N5_L3</text>
<text x="104.7" y="86.1">PCIE_PTX_DRX_P5_L3</text>
<text x="107.6" y="89.3">PCIE_PRX_DTX_N3</text>
<text x="107.6" y="95.7">PCIE_PTX_DRX_P3</text>
<text x="107.6" y="94.1">PCIE_PTX_DRX_N3</text>
<text x="107.6" y="90.9">PCIE_PRX_DTX_P3</text>
<text x="107.6" y="119.7">PCIE_PRX_DTX_P2</text>
<text x="107.6" y="118.1">PCIE_PRX_DTX_N2</text>
<text x="189.2" y="114.9">USBRBIAS</text>
<text x="107.6" y="122.9">PCIE_PTX_DRX_N2</text>
<text x="107.6" y="124.5">PCIE_PTX_DRX_P2</text>
<text x="187.6" y="129.3">PCH_GPIO42</text>
<text x="187.6" y="127.7">PCH_GPIO41</text>
<text x="187.6" y="130.9">PCH_GPIO43</text>
<text x="187.6" y="126.1">USB_OC0#</text>
<text x="106" y="134.1">PCIE_RCOMP</text>
</g>
<g font-size="1.4" fill="#004080">
<text x="127.3" y="53.5">PERP5_L0</text>
<text x="127.3" y="51.9">PERN5_L0</text>
<text x="176" y="51.9">USB2N0</text>
<text x="176.1" y="53.5">USB2P0</text>
<text x="127.3" y="58.3">PETP5_L0</text>
<text x="127.3" y="56.7">PETN5_L0</text>
<text x="176" y="56.7">USB2N1</text>
<text x="176.1" y="58.3">USB2P1</text>
<text x="127.3" y="61.5">PERN5_L1</text>
<text x="127.3" y="63.1">PERP5_L1</text>
<text x="176" y="61.5">USB2N2</text>
<text x="176.1" y="63.1">USB2P2</text>
<text x="127.3" y="71.1">PERN5_L2</text>
<text x="127.3" y="67.9">PETP5_L1</text>
<text x="127.3" y="66.3">PETN5_L1</text>
<text x="176" y="66.3">USB2N3</text>
<text x="176" y="71.1">USB2N4</text>
<text x="176.1" y="67.9">USB2P3</text>
<text x="127.3" y="77.5">PETP5_L2</text>
<text x="127.3" y="72.7">PERP5_L2</text>
<text x="127.3" y="75.9">PETN5_L2</text>
<text x="176" y="75.9">USB2N5</text>
<text x="176.1" y="72.7">USB2P4</text>
<text x="176.1" y="77.5">USB2P5</text>
<text x="127.3" y="82.3">PERP5_L3</text>
<text x="127.3" y="80.7">PERN5_L3</text>
<text x="176" y="80.7">USB2N6</text>
<text x="176.1" y="82.3">USB2P6</text>
<text x="127.3" y="85.5">PETN5_L3</text>
<text x="127.3" y="87.1">PETP5_L3</text>
<text x="176" y="85.5">USB2N7</text>
<text x="176.1" y="87.1">USB2P7</text>
<text x="127.3" y="91.9">PERP3</text>
<text x="127.3" y="95.1">PETN3</text>
<text x="127.3" y="90.3">PERN3</text>
<text x="175" y="91.9">USB3RN1</text>
<text x="175" y="93.5">USB3RP1</text>
<text x="127.3" y="96.7">PETP3</text>
<text x="127.3" y="99.9">PERN4</text>
<text x="127.3" y="101.5">PERP4</text>
<text x="175" y="101.5">USB3RN2</text>
<text x="175.1" y="96.7">USB3TN1</text>
<text x="175.2" y="98.3">USB3TP1</text>
<text x="127.3" y="106.3">PETP4</text>
<text x="127.3" y="104.7">PETN4</text>
<text x="175" y="103.1">USB3RP2</text>
<text x="175.1" y="106.3">USB3TN2</text>
<text x="175.2" y="107.9">USB3TP2</text>
<text x="127.3" y="111.1">PERP1/USB3RP3</text>
<text x="127.3" y="109.5">PERN1/USB3RN3</text>
<text x="127.3" y="114.3">PETN1/USB3TN3</text>
<text x="127.3" y="115.9">PETP1/USB3TP3</text>
<text x="127.3" y="119.1">PERN2/USB3RN4</text>
<text x="174.3" y="117.5">USBRBIAS</text>
<text x="174.3" y="115.9">USBRBIAS</text>
<text x="177.6" y="119.1">RSVD</text>
<text x="127.3" y="123.9">PETN2/USB3TN4</text>
<text x="127.3" y="120.7">PERP2/USB3RP4</text>
<text x="127.3" y="125.5">PETP2/USB3TP4</text>
<text x="177.6" y="120.7">RSVD</text>
<text x="127.3" y="131.9">RSVD</text>
<text x="173.2" y="131.9">OC3/GPIO43</text>
<text x="173.2" y="130.3">OC2/GPIO42</text>
<text x="173.2" y="128.7">OC1/GPIO41</text>
<text x="173.2" y="127.1">OC0/GPIO40</text>
<text x="127.3" y="135.1">PCIE_RCOMP</text>
<text x="127.3" y="136.7">PCIE_IREF</text>
<text x="127.3" y="133.5">RSVD</text>
</g>
<g font-size="1.4" fill="#000080">
<text x="80.1" y="55.6">CC250</text>
<text x="80.1" y="57.2">CC243</text>
<text x="91.4" y="55.5">0.1U_0402_16V7K</text>
<text x="91.4" y="57.2">0.1U_0402_16V7K</text>
<text x="79.9" y="65.2">CC245</text>
<text x="91.3" y="65.2">0.1U_0402_16V7K</text>
<text x="79.9" y="66.8">CC247</text>
<text x="91.3" y="66.8">0.1U_0402_16V7K</text>
<text x="80.1" y="74.8">CC249</text>
<text x="80.1" y="76.2">CC244</text>
<text x="91.4" y="76.4">0.1U_0402_16V7K</text>
<text x="91.4" y="74.8">0.1U_0402_16V7K</text>
<text x="79.9" y="84.2">CC246</text>
<text x="79.9" y="85.9">CC248</text>
<text x="91.3" y="84.4">0.1U_0402_16V7K</text>
<text x="91.3" y="86">0.1U_0402_16V7K</text>
<text x="81.7" y="94.2">C29</text>
<text x="81.7" y="95.8">C30</text>
<text x="92.9" y="94.2">0.1U_0402_16V7K</text>
<text x="92.9" y="95.8">0.1U_0402_16V7K</text>
<text x="198.5" y="115">R233</text>
<text x="212.9" y="115">22.6_0402_1%</text>
<text x="81.7" y="124.6">C857</text>
<text x="81.7" y="123">C856</text>
<text x="92.9" y="124.6">0.1U_0402_16V7K</text>
<text x="92.9" y="123">0.1U_0402_16V7K</text>
<text x="76.9" y="134.2">R235</text>
<text x="92.9" y="134.2">3.01K_0402_1%</text>
</g>
<g font-size="1.3" fill="#00f">
<text x="142.5" y="95.6">PCIe</text>
<text x="177.7" y="142">Rev1p2</text>
</g>
<g font-size="1.3">
<text x="137" y="200.6">THIS SHEET OF ENGINEERING DRAWING IS THE PROPRIETARY PROPERTY OF COMPAL ELECTRONICS, INC. AND CONTAINS CONFIDENTIAL</text>
<text x="137" y="202.1">AND TRADE SECRET INFORMATION. THIS SHEET MAY NOT BE TRANSFERED FROM THE CUSTODY OF THE COMPETENT DIVISION OF R&amp;D</text>
<text x="137" y="203.6">DEPARTMENT EXCEPT AS AUTHORIZED BY COMPAL ELECTRONICS, INC. NEITHER THIS SHEET NOR THE INFORMATION IT CONTAINS</text>
<text x="137" y="205.1">MAY BE USED BY OR DISCLOSED TO ANY THIRD PARTY WITHOUT PRIOR WRITTEN CONSENT OF COMPAL ELECTRONICS, INC.</text>
</g>
<g font-size="1.1">
<text x="33.3" y="1.1">5</text>
<text x="90.3" y="1.1">4</text>
<text x="147.2" y="1.1">3</text>
<text x="204.2" y="1.1">2</text>
<text x="261.2" y="1.1">1</text>
<text x="3.7" y="28.2">D</text>
<text x="290.1" y="28.2">D</text>
<text x="3.7" y="79.3">C</text>
<text x="290.1" y="79.3">C</text>
<text x="152.1" y="87.4">11 OF 19</text>
<text x="3.7" y="130.6">B</text>
<text x="290.1" y="130.6">B</text>
<text x="3.7" y="181.7">A</text>
<text x="290.1" y="181.7">A</text>
<text x="33.3" y="207.6">5</text>
<text x="90.3" y="207.6">4</text>
<text x="147.2" y="207.6">3</text>
<text x="204.2" y="207.6">2</text>
<text x="261.2" y="207.6">1</text>
</g>
<text font-size="1.1" fill="#000080" x="128.1" y="45.8">U1K</text>
<g font-size="1.1" fill="#00f">
<text x="147.3" y="45.5">HASWELL_MCP_E</text>
<text x="163.3" y="95.4">USB</text>
</g>
</svg>
